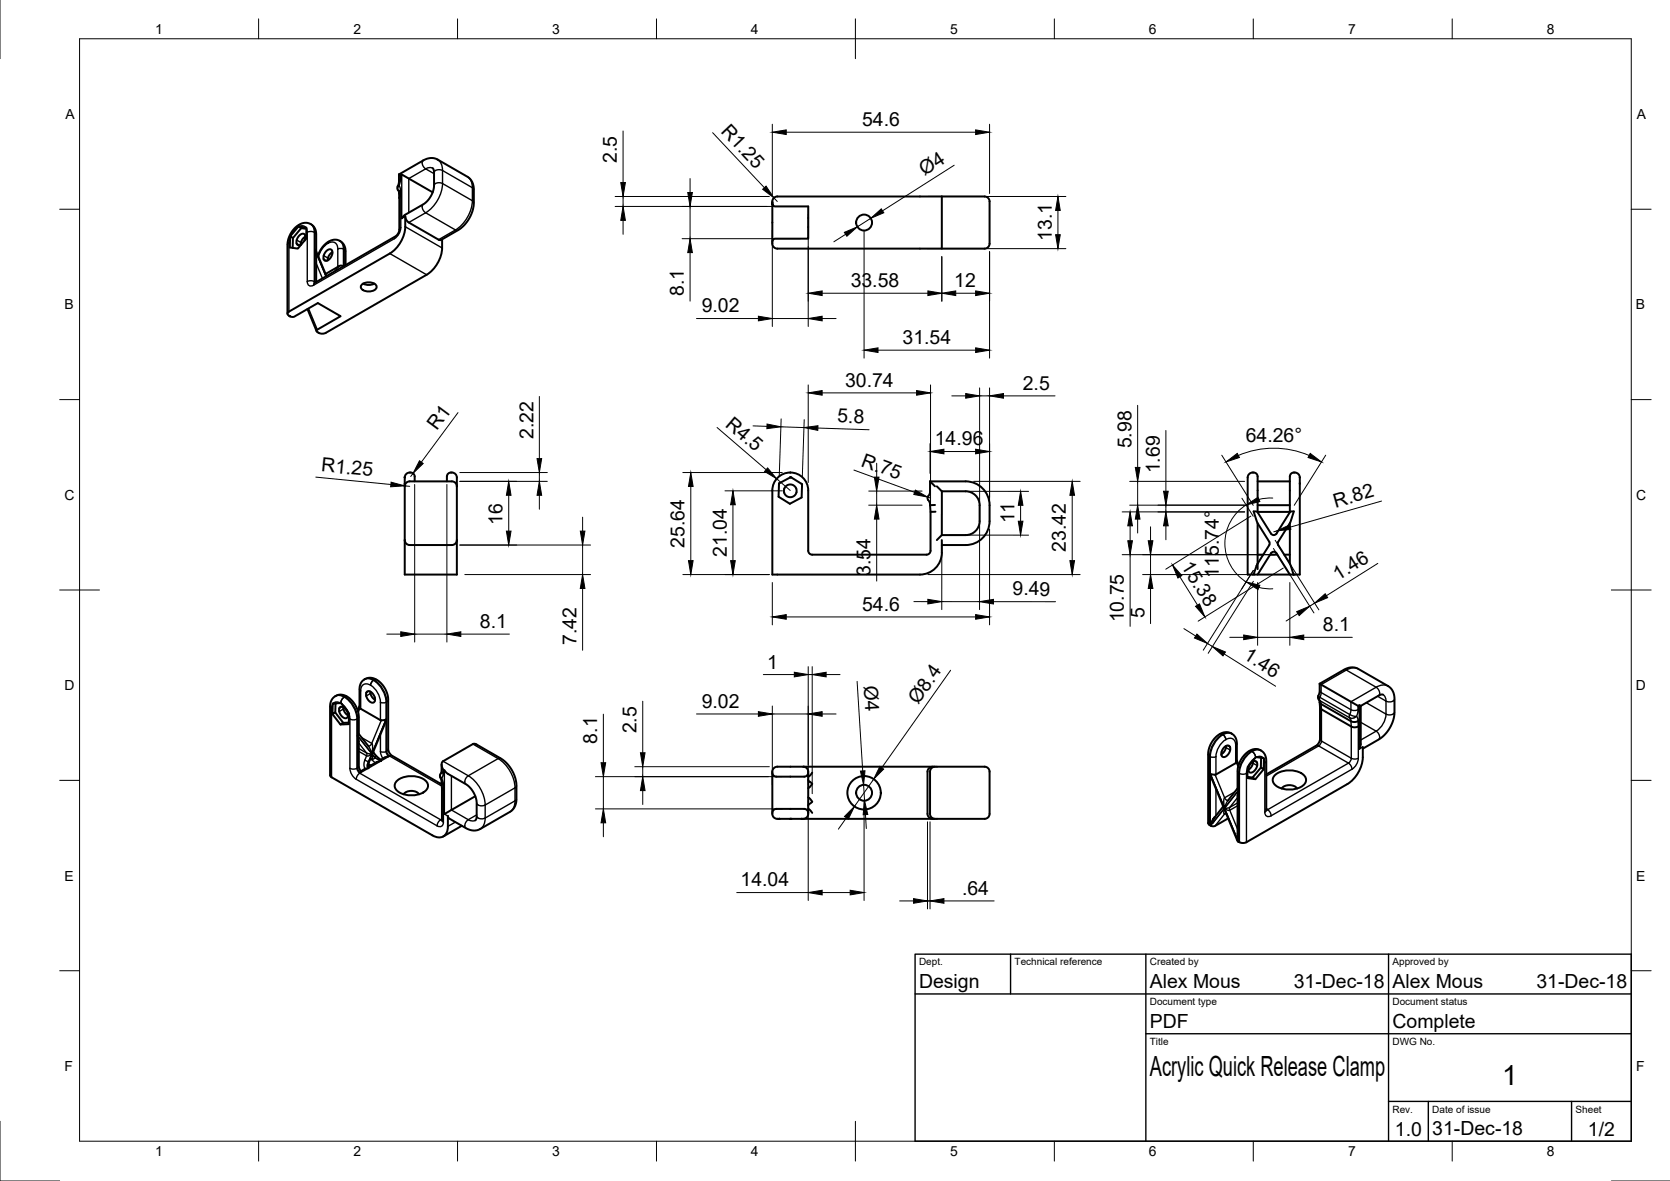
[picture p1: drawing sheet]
<svg xmlns="http://www.w3.org/2000/svg" width="420mm" height="297mm" viewBox="0 0 420 297" stroke-linecap="round" stroke-linejoin="round" font-family="sans-serif">
<!-- layer: Visible -->
<g fill="none" stroke="#000" stroke-width=".5">
<path d="M73.7 59.9l-.1 2.4M75.1 57l-2.1 2.5 .7 .4 2.1-2.5M76.8 59.5l-.8 .9-.4 1.2M77.1 57.6l-1.3-.2-.7-.4 2 .3-.1 2.7-2.1 2.5-2-.3 .1-2.7M100.4 43.9l6.5-3.8 1.1-.3h1.1l.9 .3 7.8 4.5 .9 .9 .5 1.5-.1 4.9-.4 1.7-.8 1.6-.9 1.2-1.2 1.1-4.8 2.8h-.7l-7.5-4.3-.5-.5-.3-1.1a9.2 9.2 0 0 1-3.9 9.4l-25.4 14.6-.4 .5 .7 .7M100.4 43.9l.3 .2M100.4 43.9v2l-.4 1.4 .4 1.2M100.5 49.8v8.1l-.7 1.3-20.8 12M100.7 47.9l-.3 .5 .1 1.4M100.8 49.2l-.3 .6M101.1 43.9l7.8 4.5M108.8 42.3l.4 .9v3.8l-.3 1.2-.6 1.2-1.5 1.8-4.9 2.8-.8 .9"/>
<path d="M194.3 50.9v.2zM203.3 57.1h.1M203.3 54.8h.1M237 49.4v13.1h-41.4a1.33 1.33 0 0 1-1.3-1.6v-9.8l.2 .5 .5 .3h8.3v8.1h-8.3l-.5 .3-.2 .6M237 49.4h-41.4a1.29 1.29 0 0 0-1.3 1.5M237 49.4h10.7a1.28 1.28 0 0 1 1.3 1.3v10.6a1.36 1.36 0 0 1-1.5 1.2h-10.5M73 79.6h.1M76.6 60.5l.2-.6v-.7l-.4-.4-.6 .1-.9 .8-.3 1.3 .4 .7 .8-.2M77.4 77.7l2.3 5.6M79.5 63.2v-4.6l-.5-1.5-.9-.8-1-.3-1.1 .2-1.2 .6-1.6 1.9-.8 2.3-.1 17.9M80 64.3l.9-1.8 1.4-1.5 1.5-.7 1.3 .1 1.1 .8 .6 1.1 .1 4.4M82.1 63.2l.5-.4 .6-.1 .3 .3 .1 .5-.5 1.4-.5 .5-.6 .2-.4-.2-.2-.5 .2-.9z"/>
<path d="M82.1 69.4l-2.6-6.3-.2-.3 .2 2v6.1M83.6 63.4l-.9 .9-.3 1.2M86.4 67l-1-.1-3.5 2M86.4 67h.1M91 71.6a2.64 2.64 0 0 1 3.7 .4 1.63 1.63 0 0 1-1.9 1.3 1.63 1.63 0 0 1-2-1.3zM91.4 71.3l1.4 .4 1.4-.4M111.2 60.2v2.2M111.2 62.4a8.6 8.6 0 0 1-3.9 6.7l-25.3 14.6a1.64 1.64 0 0 1-2.4-.5l.2-.3 5.9-3.4-5.7-3.3-6 3.4h-1M198.8 118.9h.1M198.8 118.8a4.5 4.5 0 0 0-4.5 4.6v21.1h37.1a5.5 5.5 0 0 0 5.6-5.5v-3.2M198.8 118.8a4.5 4.5 0 0 1 4.5 4.6v15.1a1 1 0 0 0 1 1h28.8a1 1 0 0 0 1-1v-9.7M101.8 120.1v1.9"/>
<path d="M101.8 121.7v.3M101.8 135.8v8.7h13.1v-8.7M101.8 122v.3M101.8 122.3v13.5M101.8 122.3a1.25 1.25 0 0 1 1.3-1.2h10.6a1.25 1.25 0 0 1 1.2 1.2M101.8 135.8a1.25 1.25 0 0 0 1.3 1.3h10.6a1.25 1.25 0 0 0 1.2-1.3M101.8 120.1a1.27 1.27 0 0 1 1.5-1.2 1.27 1.27 0 0 1 1 1.6v.6M101.8 120.1h.1M112.4 121.1v-1a1.26 1.26 0 0 1 1.3-1.3 1.26 1.26 0 0 1 1.2 1.4v2.1M114.9 122.3v13.5M196 121.6l2.9-1.6 2.8 1.7v3.4l-3 1.6-2.8-1.8zM198.8 120.1h.1"/>
<path d="M234 121.1h9a6 6 0 0 1 6 6 11.3 11.3 0 0 1-.7 6.7 6 6 0 0 1-5.3 3.3h-6M234 127.1l.1 1.7 1.3-.1M234 121.1l-.1 3.2a1.22 1.22 0 0 0 0 2l.1 .8M234 121.1l1.2 1.2M235.2 127l-1.2 .1M235.7 122.3l1.3 1.3M237 134.6l-1.3 1.2M237 123.6h6a3.5 3.5 0 0 1 3.5 3.5v4a3.5 3.5 0 0 1-3.5 3.5h-6zM316.4 131.6v10.2l-1 2.7M316.4 128.9v-8.8a1.26 1.26 0 0 0-1.3-1.3 1.26 1.26 0 0 0-1.2 1.4v24.3h10.6M316.4 139.5h1.4M316.4 121.1h8.1"/>
<path d="M316.4 128.8h8.1M316.4 127.1h8.1M319.5 139.5h1.9M323.1 139.5h1.4M324.5 131.6v10.2M327 120.1a1.27 1.27 0 0 0-1.4-1.2 1.27 1.27 0 0 0-1.1 1.6v8.4M327 120.1v24.4h-1.6M327 121.5v.2M327 120.1h.1M316.4 144.5l3.4-5.3 .7-.4 .6 .4 3.4 5.3h.9M316.4 143.1v-1.3l2.9-4.7 .1-.6-3.1-5-.8-2.5a.28 .28 0 0 1 0-.4 .28 .28 0 0 1 .4 0l.5 .2 3.4 5.4 .7 .4 .7-.4 3.4-5.4 .9-.2-.9 2.9-3.1 5 .1 .6 3 4.8 .8 2.6M325.4 144.5h.1"/>
<path d="M84.3 179.2l2.1 2.6-.7 .4-2.1-2.6M84.4 176.9l-.1 2.3-.7 .4 .1-2.7 2.1-.1 2 2.6-.1 2.7-2 .1M85.5 177.9l.4-.2 .4 .1 .9 .8 .4 1.3-.4 .7-.7-.1-.8-.7-.4-1.2zM86.4 177.8l.3 1.3 .9 .8M90.4 177.6l-.4 1.1M92.3 174l.3-.2 .5 .1 .8 .8 .5 1.3-.4 .7-.7-.1-.8-.7-.4-1.2zM93.2 173.9l.3 1.2 .9 .9M332 176.2l.1 .5 .2 .4 7.6 4.3 .9 .2 .9-.2M332 172l9.7 5.5M332 172l6.4-3.7 1-.4h1.1l1.1 .3 7.6 4.4 1 .8 .6 1.8v4l-.2 1.6-.6 1.6-1 1.6-1.2 1.4-4.9 2.9M332 172v2l-.4 1.4 .4 .8M332 176.6l.1 1.3"/>
<path d="M332.1 177.9l.4 .5 7.5 4.4 .9 .1 .8-.2M332.1 177.9v8l-.5 1.2-.4 .4-12.6 7.3M342 177.3l.4 .2M342.4 177.5l-.1 9.7-.3 1.2M348 174.7l-1 .2-4.6 2.6M87.8 181.8h-1.4M90.3 184.6l2.4 3.1M90.8 194l-.1 .4M92.7 192.2l.6 .3M93.2 190.9l-.4 1.1v1a.35 .35 0 0 1-.2 .3 .35 .35 0 0 1-.4 0l-1.4 .7M93.5 191h-.4M95.8 191.1l-1.2-1-.7-1 3.2-8.2-1.3 .2-5.1-2.8-.2-.5 .1-5.5 .7-1.1 1.4-.7 1.4 .1 1.4 .9 1.2 1.5 .8 1.6 .2 1.3v12.5l.3 1.1 .6 .6 12.5 7.2"/>
<path d="M95.8 191.1v.3l-1 .3-2 1.1M97.8 190.2l-.8 .2-1.2 .7M99.9 196.3a6.1 6.1 0 0 1 7.2 0 1.74 1.74 0 0 1-.6 3 5.9 5.9 0 0 1-7-.9 1.58 1.58 0 0 1 .4-2.1zM101.6 199.8a2.62 2.62 0 0 1 3.8 0M111.1 194.4l-.4 .7 .4 1.8M111.1 196.9l.4 .4M111.1 192.3v2.1M111.1 196.9l.1 1.4M111.2 198.3v8.1M111.2 198.3l.4 .5M111.5 193.5l-.4-1.1 .3-.9 7.6-4.4h.5l6.6 3.7 1.2 1 1 1.2 .8 1.3 .6 1.5 .2 1.4-.1 4.8-.5 1.3-.9 .8-8.4 4.7-1.1 .1-1.4-.5-4.6-2.6-.2-.5v2.5a2.38 2.38 0 0 1-1.2 2.6 2.38 2.38 0 0 1-2.7-.3l-25.6-14.8-.2-.3 .1-17.5 .3-1.3 .9-1 1.2-.5 1.3 .2 1.3 .9 1.2 1.3 .6 1.4 .3 1.3v5a.57 .57 0 0 0 0 .9l.1 7.1 .5 1.2M111.8 193.7l.8 .9 5 2.9 1.4 1.6 .7 1.4 .2 1.2v3.7l-.3 .9"/>
<path d="M194.3 194.3a1.06 1.06 0 0 0 1.1 1h6.9a1.03 1.03 0 0 0 1-1M202.1 192.8h-6.5a1.27 1.27 0 0 0-1.3 1.5v10.2a1.38 1.38 0 0 0 1.5 1.5h.2M202.1 192.8h45.6a1.24 1.24 0 0 1 1.3 1.3v10.6a1.36 1.36 0 0 1-1.5 1.3h-45.7M202.1 192.8a1.29 1.29 0 0 1 1.2 1.5v10.4a1.25 1.25 0 0 1-1.2 1.3M203.3 196.1l.6 .6a.5 .5 0 0 1 .4 .5 .5 .5 0 0 1-.4 .5l-.6 .6M204.3 194.3l-1 1M234.7 192.8l-1 .4-.3 .9v10.8l.4 .8 .9 .3M235.2 192.8l-.8 .4-.4 .9v10.8l.4 .7 .8 .4M308 188l.5-.4 .6-.1 .3 .3 .1 .6-.5 1.3-.5 .5-.6 .2-.4-.2-.2-.5 .1-.9zM308.5 187.6l-.4 1.2-.8 .9M311.2 191.3l.4 1.1M311.4 198.3l-2.5 3.1"/>
<path d="M314.8 191.9l.6-.4 .5-.1 .3 .3 .1 .6-.5 1.4-.6 .5-.5 .1-.5-.3-.1-.7 .2-.8zM315.3 191.5l-.3 1.2-.9 .9M317.2 193.1l-2.1 2.5M317.3 190.6l-.1 2.5 .7 .4 .1-2.8-2-.3-2.1 2.5-.1 2.8 2 .3-.7-.4-1.3-.2M317.9 193.5l-2.1 2.5M320.8 194.9a6.1 6.1 0 0 1 7.2 0 1.74 1.74 0 0 1-.6 3 5.9 5.9 0 0 1-7-.9 1.58 1.58 0 0 1 .4-2.1zM322.5 198.3a2.62 2.62 0 0 1 3.8 0M342.9 187.9a9.2 9.2 0 0 1-3.9 9.3l-25.4 14.6a1.93 1.93 0 0 1-2-.1M116.2 207.7l-4.7 2.7M119.6 200.3l-7.8 4.4M194.3 204.4a1.06 1.06 0 0 1 1.1-1h6.9a1.03 1.03 0 0 1 1 1M196 206h.1z"/>
<path d="M196.1 206h2.7M198.8 206h.3M199.1 206h2.5M201.6 206h.2M203.3 200.5l.6 .5a.64 .64 0 0 1 .3 .7 .64 .64 0 0 1-.6 .5l-.3 .5M203.3 203.4l1 1.1M305.5 205.6l-1 2M305.6 205.6l2.1-2.8-3.1-7.8a.2 .2 0 0 1 0-.3 .2 .2 0 0 1 .3 .1h1l5.2-3.1v-5.5l-.6-1.2-1-.7-.8-.2-1 .2-1.7 1-1.5 2-.5 2.3v17.6l.8 .5 .8 .1 3.4-2M305.6 205.6l-.4 1.3M305.6 205.6h-.1M308.2 204.6l.3 .1M308.5 204.6l2.8 6.8 .3 .3"/>
<path d="M311.6 211.7h.1M318.6 203.5h.1M318.6 203.9v-12.8l-.4-1.3-.8-1-1.3-.4-1.3 .2-1.4 .9-1.1 1.5-.6 1.2-.3 1.3v5a.56 .56 0 0 1 .1 .9l-.1 10.3 .2 2"/>
<circle cx="217.4" cy="56" r="2"/>
<circle cx="198.8" cy="123.5" r="1.6"/>
<circle cx="217.4" cy="199.4" r="4.2"/>
<circle cx="217.4" cy="199.4" r="2"/>
</g>
<!-- layer: Visible Narrow -->
<g fill="none" stroke="#000" stroke-width=".35">
<path d="M73 59.6l-.3 1.5M75 57.1l-1.1 .9-.8 1.3M75.2 57a1.39 1.39 0 0 1 1.8 .2M75.3 56.5l-.3 .6M77.1 57.4l.2 1M77.3 58.4v12.4M78.1 56.4a2.18 2.18 0 0 1 1 2l-.7-.2-1.1 .2M78.3 56.5a2.18 2.18 0 0 1 1 2l.2 .4M99.5 59.4l-.3 .6M100.1 46.9l.3-.2-.3 .7 .2 .7M100.7 45.1l-.3 .5M100.8 57.3l-.3 .5"/>
<path d="M100.8 57.3l-.4 1.5-1.2 1.2M102 54.4l-.9 .5v-11l-.4 .2v1.7a3 3 0 0 0 0 2.1l.1 9.4M102 57l9.2 5.4M106.5 40.4a1.47 1.47 0 0 0 .6 2.1l1.1-.4 .6 .2M106.5 51.4a1.47 1.47 0 0 0 .6 2.1M107.1 53.5l-4.3 2.5M107.1 53.5l7.5 4.3M109.2 43.7l-2.1-1.2-4.3 2.4v8.6M110.1 40.1a3 3 0 0 1 1.2 2.8M111.3 42.9v3.3M111.3 46.2l7.5 4.3M111.3 42.9l7.5 4.3"/>
<path d="M111.3 46.2a1.47 1.47 0 0 0-2.1 .5M111.3 42.9a1.47 1.47 0 0 0-2.1 .5M111.3 46.2a9.4 9.4 0 0 1-4.2 7.3M114.6 57.8l-4.3 2.5M114.6 57.8l.6 .1M117.6 44.4a3 3 0 0 1 1.2 2.8M118.8 47.2v3.3M118.8 50.5a9.4 9.4 0 0 1-4.2 7.3M118.8 47.2l.4 .5M118.8 50.5l.4 .5M72.7 61.1v17.3M72.7 61.1l-.4 .5"/>
<path d="M74.6 61.2l.8 .5M74.6 60.4l1.1 .6M77.3 70.8a.97 .97 0 0 0 .5 1 .97 .97 0 0 0 1.1-.1M77.3 70.8l1.1-.2 .7 .2M77.6 77.6l2.2 5.3M79.1 70.8v-12.4l.2 .1v4.3l2.7 6.7-2.7-6.7v8.1M79.1 70.8l.2 .1M79.1 70.8l.1 .4-.3 .5M79.3 70.9l.1 .1M79.3 70.9v.2M79.5 66.2l1.6 3.8M81.4 65.2l.8 .4"/>
<path d="M81.4 64.3l1.1 .6M82.5 61.2l-1.3 1.2-.7 1-.4 1.2M82.5 61.2h.1M82.5 61.2a1.51 1.51 0 0 1 1.8-.2 1.51 1.51 0 0 1 .7 1.6M82.7 60.8l-.2 .4M85 62.6v4.5M85.2 67l-1 1.3M85.5 60.6a2.18 2.18 0 0 1 .9 2l-.7-.1-.7 .1M85.6 60.7a2.18 2.18 0 0 1 1 2l.3 .6M86.4 67h.1M86.6 66.9v-4.2l-.2-.1v4.4M98.1 63.8l9.2 5.3"/>
<path d="M99.2 60l-20.3 11.7M83 177.7l.4 .5M83.4 178.2v17.3M83.7 177.1l-.3 1.1M84.4 175.1a2.17 2.17 0 0 1 2.2 .2l-.5 .5-.4 1 .4-1 .5-.5M84.5 175a2.17 2.17 0 0 1 2.3 .2M85.7 176.8a1.5 1.5 0 0 0-1.9 .1M85.9 177l1 1 .8 1.3M86 177.7l-.6 .4M86.4 178.3l-1.1 .6M86.6 175.3a7 7 0 0 1 3.2 5.6l-.7 .2-1.1-.2M86.8 175.2l-.2 .1"/>
<path d="M86.8 175.2h.1M86.8 175.2a7 7 0 0 1 3.2 5.6l.3-.5M87.3 175.2h-.5M87.8 179.6l.2 1.3M90.4 173.4l.3 .4M90.6 178.1l-.5 1.1M90.7 173.8v4.5M91.7 170.9a2.17 2.17 0 0 1 2.2 .2M91.9 170.8a2.17 2.17 0 0 1 2.2 .2M92.8 173.8l-.6 .4M93.2 174.4l-1.1 .6M93.2 172.3h.1"/>
<path d="M93.2 172.3a1.51 1.51 0 0 0-1.7-.1 1.51 1.51 0 0 0-.8 1.6M93.2 172.3a5.5 5.5 0 0 1 2.5 4.3M93.9 171.1h.1M93.9 171.1l-.5 .5-.2 .7M93.9 171.1a7 7 0 0 1 3.2 5.5l-.7 .2-.7-.2M94.1 171h.1M94.1 171l-.2 .1M94.1 171a7 7 0 0 1 3.2 5.5l.4-.5M94.7 170.9l-.6 .1M95.7 176.6v4.5M331.7 175l.4 .4M332 173.7l.4 .5"/>
<path d="M332 176.2h.1M332.1 176.2l.3 .6 .1 1.6v8M332.1 175.4l7.5 4.3M332.1 176.2l7.5 4.3M332.1 175.4v.8M332.4 174.2l-.3 1.2M332.4 174.2l7.5 4.3M338.1 168.5h.6M338.7 168.5l-6.3 3.7v2M338.7 168.5l7.5 4.4M339.6 179.7l.9 .4 .8 .1-.9 .4-.8-.1M339.6 179.7v.8"/>
<path d="M339.9 178.5l-.3 1.2M339.9 178.5l1.1 .2 .7-.2M341.7 168.2a3 3 0 0 0-3 .3M346.2 172.9l-6.3 3.6v2M346.2 172.9a1.47 1.47 0 0 1 .7 2.1M346.6 175.1l2.1 1.2v3.3l-5-2.9M348 174.7l.6 .8 .1 .8a1.47 1.47 0 0 0 2.1-.5M349.2 172.6a3 3 0 0 0-3 .3M350.8 179.1a1.47 1.47 0 0 1-2.1 .5 5.5 5.5 0 0 1-2.5 4.3M88 193.2l.5 1.6 1.1 1.2M88 180.9v12.3M88 193.2l1.1 .2 .7-.2"/>
<path d="M89.6 196l20.4 11.7M89.8 193.2l.2 .7 .5 .6M90 193.1l-.2 .1M90 193.1l.2 .7 .5 .6M90.3 186.9l2 2.7-.5 1.6M90.3 188.3l2.1 1.2 1.2 .1-.7 .5-.5 .1-2.1-1.2M90.3 192.7l-.3 .4M90.5 194.5l20.4 11.7M90.5 194.5l-.5 .5-.4 1M90.7 194.4l-.2 .1M91 185.5l2.5 1.5M91.8 191.2l-.2 1.2 .3 1"/>
<path d="M91.8 191.2l.9 .3M92.7 193.2l-2 1.2M92.7 191.5l-.3 1.1 .3 .6M92.7 191.5h.1M92.9 191.5h-.2M93.2 190.9l.4-1.3 .1 1.1-.2 .3M93.4 190.9l.1 .1M93.5 191h.1M93.5 187l.2 .9-.1 1.7-.9-1.9M93.5 187l-.4 .5-.4 .1M93.5 191l.9 .9M93.6 189.6l-.9 1.9"/>
<path d="M93.6 189.6l-3.6-4.5v8M93.9 189l-.3 .6 .3-.1 .1-.2M94.4 190.6l-.4 .3-.9 .1M94.4 190.6l1.4 .8-3.1 1.8M94.4 189.9v.7M95.7 184.7v4.3M95.7 189l.7 .2 .7-.2M95.7 189l.1 .7 .6 1.1M95.9 181.2l-2.4 5.8M97.1 189l.2-.1v-12.4l-.2 .1v4.3l-3.5 8.7-3.6-4.5v-4.3l-.2 .1v12.3M97.1 189v-8.1l-3.5 8.7 .8 1-.8-1M97.1 189l.2 .7 .5 .5"/>
<path d="M97.7 188.4l-.2 .4a.92 .92 0 0 0 .5 1.3M98 190.1l-2.2 1.3-1.4-.8M98 190.1l13.2 7.6M98.6 190.1h-.6M111.1 194.4l-.3 .6 .3 .7-.3-.1M111.1 194l.4 .5M111.5 191.5l6.3 3.6M113.6 195.1v8.6l4.2 2.5M117.8 195.1a9.4 9.4 0 0 1 4.3 7.4M117.8 195.1a1.47 1.47 0 0 0-.6 2.1M119 187.1l6.3 3.7M125.3 190.8l-7.5 4.3"/>
<path d="M125.3 190.8a9.4 9.4 0 0 1 4.3 7.4M125.9 190.7l-.6 .1M129.6 198.2l-7.5 4.3M129.6 198.2v3.2M129.9 197.6l-.3 .6M304.5 194.6v13l.7-.9M304.5 194.6v-4.3l-.2-.1v17.3M304.5 194.6l7.1 17.1-3.5-8.4 3.6-4.6M305.7 194.8l2.4 5.9 .4 .5 .5 .1M305.9 190.3v4.5M305.9 198.4v6.8M306.9 184.6l.6 .1"/>
<path d="M307.5 184.7a7 7 0 0 0-3.2 5.5l-.3-.5M307.5 184.7h.1M307.5 184.7l.2 .1M307.7 184.8a7 7 0 0 0-3.2 5.5l.7 .2 .7-.2M307.7 184.8l.5 .5 .2 .7M307.7 184.8h.1M308.4 186a5.5 5.5 0 0 0-2.5 4.3M308.4 186h.1M308.4 186a1.51 1.51 0 0 1 1.8-.2 1.51 1.51 0 0 1 .7 1.6M308.4 188l1.1 .6M308.8 187.5l.7 .4M309.8 184.5a2.17 2.17 0 0 0-2.3 .2"/>
<path d="M310 184.6a2.17 2.17 0 0 0-2.3 .2M310.6 199.2l-2.6 1.5-.1 1 .2 1.6 .8-1.9M310.9 187.4v4.5M311.1 191.8l.4 1.1M311.2 187l-.3 .4M311.7 198.7v-4.3l.1 .1v17.3M311.7 198.7l-7.1 9M311.7 198.7v13M313.6 194.5v17.3M313.9 193l-.3 1.5M314.3 188.9h.5M314.8 188.9a7 7 0 0 0-3.1 5.5l-.3-.4"/>
<path d="M314.9 188.9l.1 .1M315 189l.5 .5 .4 1M315.2 191.9l1.1 .7M315.6 191.4l.7 .4M315.9 190.6l-1.1 .9-.8 1.3M315.9 190.5l-.2-.7-.7-.8a7 7 0 0 0-3.2 5.5l.7 .2 1.1-.2M316.1 190.4a1.39 1.39 0 0 1 1.8 .3M317.1 188.7a2.17 2.17 0 0 0-2.2 .2M317.3 188.8a2.17 2.17 0 0 0-2.3 .2M318 190.9l.2 1 .4-.5M318.2 191.9v12.4M332.1 185.9l.4 .5"/>
<path d="M332.5 186.4l7.5 4.3M332.5 186.4l-.1 .3a.85 .85 0 0 1-1.1 .8l-.2 .1M339.3 191.9l-7.5-4.3-13.2 7.6M339.3 191.9l-20.4 11.8M339.3 191.9l.5 .5 .4 1.1M339.6 180.5l.3 .5 .1 1.7v8M340 190.7l1 .2 .7-.2M340 190.7l-.2 .7-.5 .5M340.1 193.5l-20.3 11.7M341.7 190.7l-.4 1.6-1.1 1.2M342.4 181.7l3.8 2.2M342.9 187.9l-.9 .5v-11.1l-.3 .2-.1 1.7a2.97 2.97 0 0 0 .1 2.2v9.3"/>
<path d="M346.2 183.9l-3.9 2.2M346.2 183.9a1.47 1.47 0 0 1 .7 2.1M110.9 206.2l.3 .1 .4 .5M110.9 206.2l-.6 .5-.3 1M111.2 206l-.3 .2M111.6 206.8a.97 .97 0 0 1-.5 1 .97 .97 0 0 1-1.1-.1M112.7 205.3l-.9-.6v-11l-.3-.2-.1 1.6a2.08 2.08 0 0 0 .1 2l.1 9.7M114.6 206.8l-1.9 1M117.8 206.2a1.47 1.47 0 0 0-.6 2.1M117.8 206.2l1.1 .3 .7-.2M119.9 205l-2.1 1.2M119.9 205.2a1.47 1.47 0 0 0 2.2 .5"/>
<path d="M119.9 202a1.47 1.47 0 0 0 2.2 .5M122.1 202.5v3.2M122.1 205.7l-.2 1.2a2.47 2.47 0 0 1-1.1 1.6M129.6 201.4l-7.5 4.3M129.6 201.4l-.2 1.2a2.47 2.47 0 0 1-1.1 1.6M129.9 200.9l-.3 .5M305.3 206.2v-.2l-.2 .4 .1 .5M305.6 205.6l-.1 .1M307.7 202.7l.4 .6-.4-.2v-.1M308.2 204.6l-2.5 3.1M308.5 204.6l-.4-1.3-.2 1.2 .1 .2 .3-.1M309.4 203.8l2 4.7"/>
<path d="M311.4 200.6l-2 2.5v.7M311.4 201.9l-2.1 1.2-1.2 .2 .7 .5h.6M311.4 202.7l-2 1.1M318.2 204.3a.97 .97 0 0 0 .5 1 .97 .97 0 0 0 1.1-.1M318.6 203.5l.3 .2M318.7 203.5l-.1 .1M318.9 203.7l.5 .4 .4 1.1M318.9 203.6l-.3 .1-.4 .6"/>
</g>
<!-- layer: Border -->
<g fill="none" stroke="#000" stroke-width=".25">
<path d="M0 0v14.8M20 9.8h390.4v277.2h-390.4zM65.1 4.7v5.1M115.1 4.7v5.1M165.2 4.7v5.1M215.2 4.7v10.1M265.3 4.7v5.1M315.3 4.7v5.1M365.4 4.7v5.1M15 52.6h5M410.4 52.6h5M15 100.5h5"/>
<path d="M410.4 100.5h5M15 148.4h10M405.4 148.4h10M15 196.3h5M410.4 196.3h5M15 244.2h5M410.4 244.2h5M0 282v15h15M65.1 287v5M115.1 287v5M165.2 287v5M215.2 282v10"/>
<path d="M265.3 287v5M315.3 287v5M365.4 287v5M405.4 297h14.8"/>
</g>
<!-- layer: TitleBlock -->
<path d="M230.2 240h180.2v47h-180.2zM254.3 240v10M288.3 240v47M349.3 240v47M230.2 250h180.2M288.3 260h122.1M349.3 277h61.1M359.4 277v10M395.4 277v10" fill="none" stroke="#000" stroke-width=".35"/>
<!-- layer: Dimensions -->
<g fill="none" stroke="#000" stroke-width=".25">
<path d="M156.8 32.9v13M179.3 33.4l13 13.8M194.3 31.2v17.9M197.8 33.3h47.7M249 31.2v17.5M154.8 49.4h38.8M154.8 51.9h46.5M156.8 49.4v2.5M156.8 55.4v3.5M173.6 44.9v3.5M173.6 51.9v8.1M194.3 58v24.1"/>
<path d="M194.7 49.8l.9 .9M203.3 53.9v28.2M212.8 58.9l-3 1.9M217.4 58v32.1M219.1 54.9l-3.4 2.2M233.5 49.4h34.7M240.1 41.6l-18.1 11.4M266.2 52.9v6.1M171.6 60h29.7M173.6 63.5v12.2M206.8 73.8h26.7M233.5 62.5h34.7"/>
<path d="M237 64.5v11.3M240.5 73.8h5M249 63.3v26.8M135.7 99.7v15.6M175.2 80.1h15.6M194.3 80.1h9M203.3 96.8v24.6M206.8 80.1h3.6M206.8 98.8h23.8M220.9 88.1h24.6M234.1 96.8v29.9M239.5 99.6h3.5"/>
<path d="M246.5 97.6l-.1 55.7M246.5 99.6h2.5M249 97.6v31.5M252.5 99.6h12.9M103.9 119l-.6 .9M115.2 103.8l-9.2 12.4M115.7 118.9h22M135.7 118.9v2.2M171.8 118.9h25M180.4 107.5l12.3 10.6M189.5 107.1l3.5 .1M196.5 107.4l5.8 .1"/>
<path d="M196.5 105.4l-.4 14.3M202.3 105.5l-.4 14.5M205.8 107.7l12.9 .4M214.8 118.2l15.3 5.6M220.6 116.5v3.5M234 111.6v7.5M237.5 113.6h8M286.2 102v15.6M293.3 108.3v15.3M307.4 114.5l7.9 12.6M311.6 114.6a22.6 22.6 0 0 1 17.8 0M333.5 114.5l-7.9 12.6"/>
<path d="M79.5 120l18.8 1.9M101.8 122.2l1.3 .1M104.3 121.9v39.6M112.4 121.9v39.6M115.7 121.1h22M115.7 137.1h32.9M128 124.6v9M135.7 124.6v3.5M146.6 130.1v3.5M146.6 137.1v7.4M173.8 122.4v18.6M182.4 123.5h14.4"/>
<path d="M184.4 127v14M195.4 120.4l3.4 3M218.6 127.1h13.4M218.6 123.5h13.4M220.6 123.5v3.6M220.6 130.6v15.6M233.4 125l.7 .3M237 136.6l-.1 16.7M239 134.6h19.8M239 123.6h19.8M245 121.1h26.8M249 133.1v24.1"/>
<path d="M256.8 127.1v4M269.8 124.6v16.4M282.3 139.5h38.4M282.3 128.8h30.9M284.2 121.1h29M284.2 127.1h29M284.3 132.3v3.7M284.3 139.5v18M286.2 121.1v6M286.2 130.6v3.5M289.5 132.5v3.5M289.5 139.5v5"/>
<path d="M293.3 127.1v1.7M293.3 132.3v3.5M312.5 125.3l2.8 4.5M313.5 127a11.4 11.4 0 0 0 0 19.4M314.7 129.8l-21.4 13.4M320.2 125.3h-1.7l-1.8 .3M320.4 137.9l10.2 16.3M320.8 135.9l11 17.5M321.2 133.5l-.7 .3M347.6 126l-23 6.6M97.3 159.5h3.5M104.3 159.5h8.1"/>
<path d="M115.9 159.5h12.3M116.9 144.5h31.7M146.6 148v15.6M171.8 144.5h21.8M194.3 146.5v10.7M197.8 155.2h47.7M229.9 151.3h3.5M233.5 144.5h38.3M236.9 151.3h9.5M249.9 151.3h15.7M287.5 144.5h26.9M289.5 148v8.8"/>
<path d="M296.8 145.1l4.5 7.1M297.9 158.1l2.9 1.9M315.3 143.5l-12.6 20M315.3 146.2l-11.3 18.1M316.4 146.5v15.8M316.7 147.7l1.8 .4h1.7M322.9 142.9l-21.5 13.3M324.5 146.5v15.8M326.5 154.3l-2.9 1.9M330.8 151.7l-1.3 .8M346.7 141.7l-13 8.1M151.8 179.6v12.2"/>
<path d="M161.7 176.4v12.9M175.2 179.6h15.6M192 169.7h7.8M194.3 177.6v19.8M194.3 179.6h9M203.3 167.7v29.7M203.3 169.7h1M204.3 167.7v31.9M206.8 179.6h3.6M207.8 169.7h3.6M215.6 171.4l1.5 22.5M239.2 168.6l-17.4 24.5"/>
<path d="M303.8 161.8l1.2 .8M308 164.5l12.9 8.1M309.4 160.3h3.5M316.4 160.3h8.1M328 160.3h12.2M149.8 195.3h47M151.8 195.3v8.1M159.7 192.8h33.9M161.7 192.8v2.5M161.7 198.8v3.5M217.3 197.4l.2 4M219.8 196l-4.8 6.8"/>
<path d="M149.8 203.4h47M151.8 207v3.5M203.3 201.4v25.1M212.9 205.7l-2 2.9M217.4 201.4v25.1M217.7 204.9l.3 3.5M233.4 206.7v21.9M234 206.7v21.9M185.4 224.5h17.9M206.8 224.5h7.1M226.3 226.6h3.5M233.4 226.6h.6"/>
<path d="M237.5 226.6h12.6"/>
</g>
<g fill="#000" stroke="#000" stroke-width=".25">
<path d="M194.3 33.3l3.5-.6v1.1zM245.5 32.7l3.5 .6-3.5 .5zM156.8 51.9l.5 3.5h-1.1zM156.2 45.9h1.1l-.5 3.5zM173 48.4h1.2l-.6 3.5zM191.9 47.6l.8-.8 2 3zM212.4 58.4l3.3-1.3-2.6 2.3zM219.1 54.9l2.6-2.4 .7 1zM266.2 49.4l.6 3.5h-1.2zM265.6 59h1.2l-.6 3.5zM173.6 60l.6 3.5h-1.2zM190.8 79.5l3.5 .6-3.5 .6z"/>
<path d="M203.3 73.8l3.5-.6v1.1zM203.3 80.1l3.5-.6v1.2zM233.5 73.2l3.5 .6-3.5 .5zM237 73.8l3.5-.6v1.1zM245.5 73.2l3.5 .6-3.5 .5zM203.3 98.8l3.5-.6v1.2zM217.4 88.1l3.5-.6v1.2zM230.6 98.2l3.5 .6-3.5 .6zM243 99l3.5 .6-3.5 .6zM245.5 87.5l3.5 .6-3.5 .6zM249 99.6l3.5-.6v1.2zM105.5 115.9l1 .7-2.6 2.4z"/>
<path d="M135.1 115.3h1.2l-.6 3.6zM193 106.7l3.5 .7-3.6 .4zM193.1 117.7l2.3 2.7-3-1.8zM202.3 107.5l3.5-.4-.1 1.1zM234 113.6l3.5-.6v1.1zM245.5 113l3.5 .6-3.5 .5zM285.6 117.6h1.2l-.6 3.5zM308.5 116.2l2.8-2.2 .5 1.1zM329.6 114l2.9 2.2-3.4-1.1zM98.4 121.3l3.4 .9-3.5 .2zM127.4 133.6h1.2l-.6 3.5zM128 121.1l.6 3.5h-1.2z"/>
<path d="M135.7 121.1l.6 3.5h-1.2zM146 133.6h1.2l-.6 3.5zM173.8 118.9l.6 3.5h-1.2zM184.4 123.5l.6 3.5h-1.2zM220 120h1.2l-.6 3.5zM220.6 127.1l.6 3.5h-1.2zM230.3 123.3l3.1 1.7-3.5-.6zM256.2 131.1h1.2l-.6 3.5zM256.8 123.6l.6 3.5h-1.2zM269.8 121.1l.5 3.5h-1.1zM284.3 128.8l.6 3.5h-1.2zM283.7 136h1.2l-.6 3.5z"/>
<path d="M286.2 127.1l.6 3.5h-1.2zM288.9 136h1.2l-.6 3.5zM293.3 128.8l.6 3.5h-1.2zM292.7 123.6h1.2l-.6 3.5zM313.5 127l3-1.9 .5 1.1zM321.2 133.5l3.3-1.5 .3 1.1zM100.8 158.9l3.5 .6-3.5 .6zM112.4 159.5l3.5-.6v1.2zM146.6 144.5l.6 3.5h-1.2zM173.2 141h1.2l-.6 3.5zM183.8 141h1.2l-.6 3.5zM194.3 155.2l3.5-.6v1.1z"/>
<path d="M233.4 150.7l3.5 .6-3.5 .6zM245.5 154.6l3.5 .6-3.5 .5zM246.4 151.3l3.5-.6v1.2zM269.2 141h1.1l-.5 3.5zM289.5 144.5l.6 3.5h-1.2zM295 142.1l2.3 2.7-.9 .6zM301.1 159.5l2.7 2.3-3.3-1.3zM300.8 152.5l1-.6 1.3 3.3zM312.9 159.7l3.5 .6-3.5 .6zM313.5 146.4l3.5 .8-.5 1.1zM326.2 153.8l3.3-1.3-2.6 2.3zM324.5 160.3l3.5-.6v1.2z"/>
<path d="M330.8 151.7l2.6-2.4 .6 1zM190.8 179l3.5 .6-3.5 .6zM199.8 169.1l3.5 .6-3.5 .5zM203.3 179.6l3.5-.6v1.2zM204.3 169.7l3.5-.6v1.1zM305 162.6l3.3 1.4-.6 1zM151.2 191.8h1.2l-.6 3.5zM161.7 195.3l.6 3.5h-1.2zM161.1 189.3h1.2l-.6 3.5zM216.5 193.9h1.1l-.3 3.5zM221.4 192.8l.9 .6-2.5 2.6zM151.8 203.4l.6 3.6h-1.2z"/>
<path d="M215 202.8l-1.6 3.2-.9-.6zM217.5 201.4l.8 3.5h-1.1zM203.3 224.5l3.5-.6v1.2zM213.9 223.9l3.5 .6-3.5 .6zM229.8 226l3.6 .6-3.6 .6zM234 226.6l3.5-.6v1.2z"/>
</g>
<g font-size="7">
<text x="289.3" y="270.5">Acrylic Quick Release Clamp</text>
<text x="377.9" y="272.9">1</text>
</g>
<g font-size="4.9">
<text x="181.2" y="33.1" transform="rotate(47 181.2 33.1)">R1.25</text>
<text x="216.9" y="31.7">54.6</text>
<text x="155.2" y="41.1" transform="rotate(-90 155.2 41.1)">2.5</text>
<text x="232.6" y="44.4" transform="rotate(-32 232.6 44.4)">Ø4</text>
<text x="264.6" y="60.6" transform="rotate(-90 264.6 60.6)">13.1</text>
<text x="172.1" y="74.4" transform="rotate(-90 172.1 74.4)">8.1</text>
<text x="214" y="72.2">33.58</text>
<text x="240.1" y="72.2">12</text>
<text x="176.5" y="78.6">9.02</text>
<text x="227.1" y="86.5">31.54</text>
<text x="212.6" y="97.3">30.74</text>
<text x="257.3" y="98">2.5</text>
<text x="182.3" y="107.1" transform="rotate(41 182.3 107.1)">R4.5</text>
<text x="210.6" y="106.3" transform="rotate(2 210.6 106.3)">5.8</text>
<text x="109.9" y="108.4" transform="rotate(-53 109.9 108.4)">R1</text>
<text x="134.2" y="110.5" transform="rotate(-90 134.2 110.5)">2.22</text>
<text x="235.2" y="112">14.96</text>
<text x="284.7" y="112.8" transform="rotate(-90 284.7 112.8)">5.98</text>
<text x="313.4" y="111.2">64.26°</text>
<text x="80.7" y="118.6" transform="rotate(6 80.7 118.6)">R1.25</text>
<text x="216.4" y="117.1" transform="rotate(20 216.4 117.1)">R.75</text>
<text x="291.8" y="119.1" transform="rotate(-90 291.8 119.1)">1.69</text>
<text x="126.4" y="132" transform="rotate(-90 126.4 132)">16</text>
<text x="255.3" y="131.6" transform="rotate(-90 255.3 131.6)">11</text>
<text x="336" y="127.7" transform="rotate(-16 336 127.7)">R.82</text>
<text x="172.2" y="137.8" transform="rotate(-90 172.2 137.8)">25.64</text>
<text x="182.8" y="140.1" transform="rotate(-90 182.8 140.1)">21.04</text>
<text x="268.2" y="138.9" transform="rotate(-90 268.2 138.9)">23.42</text>
<text x="297.1" y="142.5" transform="rotate(58 297.1 142.5)">15.38</text>
<text x="219" y="144.9" transform="rotate(-90 219 144.9)">3.54</text>
<text x="254.8" y="149.8">9.49</text>
<text x="306.6" y="145.3" transform="rotate(-90 306.6 145.3)">115.74°</text>
<text x="336.7" y="146.1" transform="rotate(-32 336.7 146.1)">1.46</text>
<text x="216.9" y="153.6">54.6</text>
<text x="287.9" y="155.5" transform="rotate(-90 287.9 155.5)">5</text>
<text x="120.7" y="157.9">8.1</text>
<text x="282.8" y="156.6" transform="rotate(-90 282.8 156.6)">10.75</text>
<text x="332.8" y="158.7">8.1</text>
<text x="145.1" y="162.3" transform="rotate(-90 145.1 162.3)">7.42</text>
<text x="312.6" y="165.5" transform="rotate(32 312.6 165.5)">1.46</text>
<text x="193" y="168.2">1</text>
<text x="217.4" y="172.6" transform="rotate(86 217.4 172.6)">Ø4</text>
<text x="176.5" y="178">9.02</text>
<text x="231" y="177.3" transform="rotate(-55 231 177.3)">Ø8.4</text>
<text x="160.1" y="184.5" transform="rotate(-90 160.1 184.5)">2.5</text>
<text x="150.2" y="187" transform="rotate(-90 150.2 187)">8.1</text>
<text x="186.3" y="222.9">14.04</text>
<text x="242.1" y="225">.64</text>
<text x="231.2" y="248.5">Design</text>
<text x="289.3" y="248.5">Alex Mous</text>
<text x="325.5" y="248.5">31-Dec-18</text>
<text x="350.3" y="248.5">Alex Mous</text>
<text x="386.6" y="248.5">31-Dec-18</text>
<text x="289.3" y="258.5">PDF</text>
<text x="350.3" y="258.5">Complete</text>
<text x="351" y="285.7">1.0</text>
<text x="360.4" y="285.5">31-Dec-18</text>
<text x="399.5" y="285.7">1/2</text>
</g>
<g font-size="3.5">
<text x="39" y="8.5">1</text>
<text x="88.9" y="8.5">2</text>
<text x="138.9" y="8.5">3</text>
<text x="188.9" y="8.5">4</text>
<text x="239" y="8.5">5</text>
<text x="289" y="8.5">6</text>
<text x="339.1" y="8.5">7</text>
<text x="389.2" y="8.5">8</text>
<text x="16.4" y="29.9">A</text>
<text x="411.8" y="29.9">A</text>
<text x="16.2" y="77.8">B</text>
<text x="411.6" y="77.8">B</text>
<text x="16.3" y="125.7">C</text>
<text x="411.7" y="125.7">C</text>
<text x="16.2" y="173.6">D</text>
<text x="411.6" y="173.6">D</text>
<text x="16.3" y="221.5">E</text>
<text x="411.7" y="221.5">E</text>
<text x="16.3" y="269.3">F</text>
<text x="411.7" y="269.3">F</text>
<text x="39" y="290.8">1</text>
<text x="88.9" y="290.8">2</text>
<text x="138.9" y="290.8">3</text>
<text x="188.9" y="290.8">4</text>
<text x="239" y="290.8">5</text>
<text x="289" y="290.8">6</text>
<text x="339.1" y="290.8">7</text>
<text x="389.2" y="290.8">8</text>
</g>
<g font-size="2.5">
<text x="231.2" y="242.8">Dept.</text>
<text x="255.3" y="242.8">Technical reference</text>
<text x="289.3" y="242.8">Created by</text>
<text x="350.3" y="242.8">Approved by</text>
<text x="289.3" y="252.8">Document type</text>
<text x="350.3" y="252.8">Document status</text>
<text x="289.3" y="262.8">Title</text>
<text x="350.3" y="262.8">DWG No.</text>
<text x="350.3" y="279.8">Rev.</text>
<text x="360.4" y="279.8">Date of issue</text>
<text x="396.4" y="279.8">Sheet</text>
</g>
</svg>
